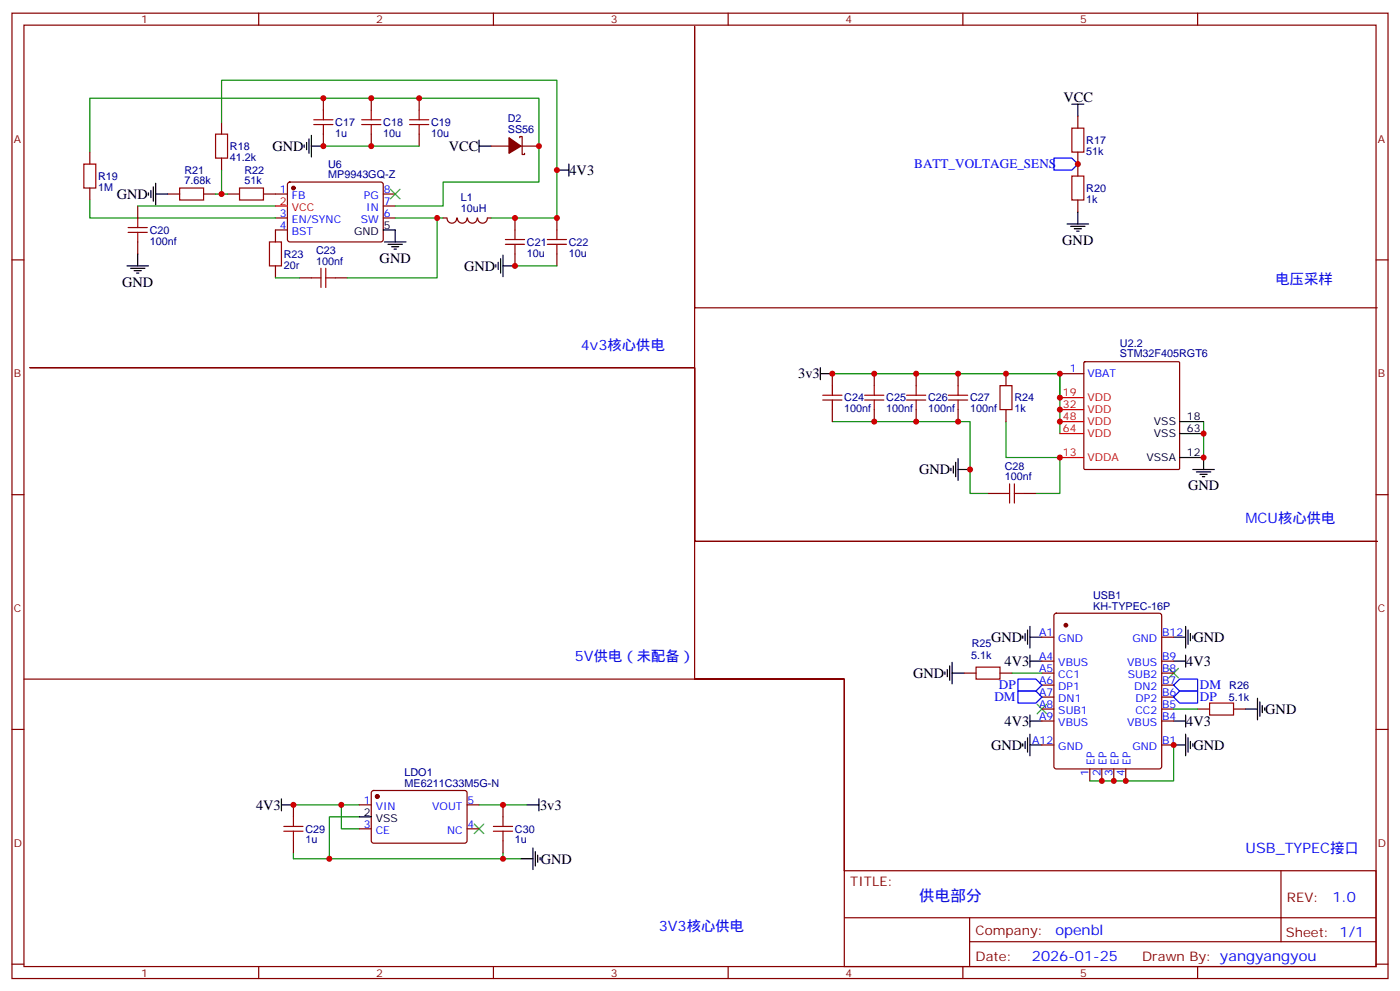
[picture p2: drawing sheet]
<svg xmlns="http://www.w3.org/2000/svg" width="412mm" height="292mm" viewBox="0 0 412 292" stroke-linecap="round" stroke-linejoin="round" font-family="sans-serif">
<g fill="none" stroke="#870000" stroke-width=".35">
<path d="M3.5 3.9h405.4v284.3h-405.4zM7.1 7.4h398.2v277.3h-398.2zM76.2 3.9v3.5M145.3 3.9v3.5M214.5 3.9v3.5M283.6 3.9v3.5M352.8 3.9v3.5M65.3 36v3.5M95.2 28.9v3.6M95.2 39.5v3.5M109.4 28.9v3.6M109.4 39.5v3.5"/>
<path d="M123.5 28.9v3.6M123.5 39.5v3.5M317.5 34.2v3.5M26.5 44.8v3.5M26.5 55.4v3.5M49.4 57.2h3.5M60 57.2h3.5M65.3 46.6v3.5M67 57.2h3.6M77.6 57.2h7.1M84.9 53.8l.5-.2 27.1 .1 .4 .6-.1 16.5-.6 .5-27.1-.1-.4-.6v-16.3zM112.9 57.2h3.5"/>
<path d="M144.6 43h5.3M153.1 40.6v-.4h.7v5.3h.7v-.3M153.5 43h5.2M317.5 44.8v7.1M317.5 58.9v3.5M3.5 76.6h3.6M40.6 60.7v3.5M40.6 71.3v3.5M81.1 64.2h3.6M81.1 78.3v3.5M84.7 67.7h-3.6v3.6M112.9 64.2h3.5"/>
<path d="M112.9 60.7h3.5M130.5 64.2h1.1M131.7 64.2a1.41 1.41 0 0 0 1.4 1.5 1.41 1.41 0 0 0 1.4-1.5M134.8 64.2a1.41 1.41 0 0 0 1.4 1.5 1.41 1.41 0 0 0 1.4-1.5M137.7 64.2a1.41 1.41 0 0 0 1.4 1.5 1.41 1.41 0 0 0 1.4-1.5M140.7 64.2a1.41 1.41 0 0 0 1.4 1.5 1.41 1.41 0 0 0 1.4-1.5M143.6 64.2h1M151.7 64.2v3.5M151.7 74.8v3.5M164 64.2v3.5M164 74.8v3.5M405.3 76.6h3.6"/>
<path d="M88.2 81.8h3.5M98.8 81.8h3.5M405.7 90.7h-201.1v-82.9v151.7h201.1h-201.1v-51.2h-195.8h195.8v91.7h44.1v56.5v-56.5h-241.6M245.2 110.1v3.5M257.5 110.1v3.5M269.9 110.1v3.5M282.2 110.1v3.5M296.3 110.1v3.5M312.2 110.1h7.1M319.3 106.7l.3-.2h27.5l.3 .2 .1 31.2-.2 .3-27.7 .1-.3-.2zM245.2 120.7v3.5M257.5 120.7v3.5"/>
<path d="M269.9 120.7v3.5M282.2 120.7v3.5M296.3 120.7v3.5M3.5 145.7h3.6M291 145.3h3.6M301.6 145.3h3.6M405.3 145.7h3.6M284 198.3h3.5M294.6 198.3h3.5M306.9 198.3h3.5M306.9 194.7h3.5M306.9 187.7h3.5"/>
<path d="M310.7 180.8l.4-.2h30.4l.5 .2 .2 .5v44.5l-.2 .5-.5 .2h-30.4l-.4-.3-.3-.4v-44.5zM342.2 198.3h3.5M342.2 194.7h3.5M342.2 187.7h3.5M3.5 214.8h3.6M306.9 219.4h3.5M306.9 212.4h3.5M306.9 208.8h3.5M306.9 205.3h3.5M306.9 201.8h3.5M342.2 219.4h3.5M342.2 212.4h3.5"/>
<path d="M342.2 208.8h3.5M342.2 205.3h3.5M342.2 201.8h3.5M352.8 208.8h3.5M363.4 208.8h3.5M405.3 214.8h3.6M86.4 237.1v3.5M105.8 237.1h3.6M109.6 233l.5-.2 27.1 .1 .4 .6-.1 14.4-.6 .5-27.1-.1-.4-.6v-14.2zM137.6 237.1h3.5M148.2 237.1v3.5M321 226.5v3.5"/>
<path d="M324.6 226.5v3.5M328.1 226.5v3.5M331.6 226.5v3.5M86.4 247.7v3.5M105.8 244.1h3.6M137.6 244.1h3.5M148.2 247.7v3.5M248.7 256.5h156.6v28.2h-156.6zM377.3 256.5v20.9M248.7 270.3h156.5M285.6 277.4h119.6M285.6 270.3v14.1"/>
<path d="M3.5 284h3.6M76.2 284.7v3.5M145.3 284.7v3.5M214.5 284.7v3.5M283.6 284.7v3.5M352.8 284.7v3.5M405.3 284h3.6"/>
</g>
<g fill="none" stroke="#008700" stroke-width=".35">
<path d="M65.3 36v-12.4h98.7v40.6h-19.4M26.5 58.9v5.3h54.6M26.5 44.8v-15.9h132.2v24.7h-28.2v7.1h-14.1M63.5 57.2h3.5M65.3 50.1v7.1M95.2 43h28.3M40.6 60.7h40.5M116.4 64.2h14.1M128.8 64.2v17.6h-26.5M151.7 78.3h12.3M81.1 81.8h7.1M245.2 110.1h67v17.6"/>
<path d="M312.2 110.1v7M245.2 124.2h40.6v21.1h5.2M296.3 124.2v10.6h15.9v10.5h-7M354.5 124.2v10.6M298.1 198.3h8.8M345.7 219.4v10.6h-24.7M345.7 208.8h7.1M86.4 237.1h19.4M100.5 237.1v7h5.3M141.1 237.1h14.1M86.4 251.2v1.7h61.8v-1.7M105.8 240.6h-8.8v12.3"/>
<path d="M148.2 252.9h5.3"/>
</g>
<g fill="none" stroke="#000" stroke-width=".35">
<path d="M91.7 39.9v6.3M315.7 30.7h3.6M317.5 30.7v3.5M43.7 56.8v.7M44.4 56.1v2.1M45.2 55v4.3M45.9 57.2h3.5M45.9 54v6.3M89.6 42.7v.7M90.3 42v2.1M91 40.9v4.3M91.7 43h3.5"/>
<path d="M141.1 43h3.5M141.1 41.3v3.5M164 50.1h3.6M167.6 48.3v3.6M37.4 78.3h6.3M38.5 79h4.2M39.5 79.7h2.1M40.6 74.8v3.5M112.9 67.7h3.5v3.6M113.2 71.3h6.4M114.3 72h4.2M115.4 72.7h2.1"/>
<path d="M116.1 73.4h.7M146 78v.7M146.8 77.3v2.1M147.5 76.2v4.2M148.2 78.3h3.5M148.2 75.1v6.4M314.3 66h6.4M315.4 66.7h4.2M316.4 67.4h2.2M317.1 68.1h.8M317.5 62.4v3.6M40.2 80.4h.7"/>
<path d="M241.7 110.1h3.5M241.7 108.3v3.5M280.1 137.9v.7M280.8 137.2v2.1M281.5 136.2v4.2M282.2 138.3h3.6M282.2 135.1v6.4M347.5 134.8h7v3.5M347.5 124.2h7M347.5 127.7h7M351.4 138.3h6.3M352.4 139h4.3"/>
<path d="M353.5 139.7h2.1M354.2 140.4h.7M278.3 197.9v.7M279 197.2v2.1M279.8 196.1v4.3M280.5 198.3h3.5M280.5 195.1v6.3M301.3 187.3v.7M302 186.6v2.1M302.7 185.6v4.2M303.4 194.7h3.5M303.4 184.5v6.4"/>
<path d="M303.4 193v3.5M303.4 187.7h3.5M345.7 194.7h3.5M345.7 187.7h3.5M349.2 184.5v6.4M349.2 193v3.5M350 185.6v4.2M350.7 186.6v2.1M351.4 187.3v.7M301.3 219.1v.7M302 218.4v2.1M302.7 217.3v4.2"/>
<path d="M303.4 210.6v3.5M303.4 216.3v6.3M303.4 212.4h3.5M303.4 219.4h3.5M345.7 212.4h3.5M345.7 219.4h3.5M349.2 210.6v3.5M349.2 216.3v6.3M350 217.3v4.2M350.7 218.4v2.1M351.4 219.1v.7M366.9 208.8h3.5"/>
<path d="M370.4 205.7v6.3M371.1 206.7v4.3M371.8 207.8v2.1M372.5 208.5v.7M82.9 237.1h3.5M82.9 235.3v3.5M155.2 237.1h3.5M158.7 235.3v3.5M105.8 240.6h3.6M153.5 252.9h3.5M157 249.8v6.3M157.7 250.8v4.3"/>
<path d="M158.4 251.9v2.1M159.1 252.6v.7"/>
</g>
<g fill="none" stroke="#a10000" stroke-width=".35">
<path d="M63.5 39.5h3.5v7.1h-3.5zM92.4 35.3h5.7M92.4 36.7h5.7M95.2 32.5v2.8M95.2 36.7v2.8M106.5 35.3h5.7M106.5 36.7h5.7M109.4 32.5v2.8M109.4 36.7v2.8M120.6 35.3h5.7M120.6 36.7h5.7M123.5 32.5v2.8"/>
<path d="M123.5 36.7v2.8M315.7 37.7h3.6v7.1h-3.6zM24.7 48.3h3.5v7.1h-3.5zM52.9 55.4h7.1v3.5h-7.1zM70.6 55.4h7v3.5h-7zM315.7 51.9h3.6v7h-3.6zM37.7 68.4h5.7M37.7 67h5.7M40.6 64.2v2.8M40.6 68.4v2.9M79.4 71.3h3.5v7h-3.5zM94.5 79v5.7"/>
<path d="M96 79v5.7M148.9 70.6h5.6M148.9 72h5.6M151.7 67.7v2.9M151.7 72v2.8M161.2 70.6h5.7M161.2 72h5.7M164 67.7v2.9M164 72v2.8M91.7 81.8h2.8M96 81.8h2.8M242.4 116.4h5.6"/>
<path d="M242.4 117.8h5.6M245.2 113.6v2.8M245.2 117.8v2.9M254.7 116.4h5.6M254.7 117.8h5.6M257.5 113.6v2.8M257.5 117.8v2.9M267.1 116.4h5.6M267.1 117.8h5.6M269.9 113.6v2.8M269.9 117.8v2.9M279.4 116.4h5.6"/>
<path d="M279.4 117.8h5.6M282.2 113.6v2.8M282.2 117.8v2.9M294.6 113.6h3.5v7.1h-3.5zM294.6 145.3h2.8M297.4 142.5v5.7M298.8 142.5v5.7M298.8 145.3h2.8M287.5 196.5h7.1v3.5h-7.1zM356.3 207.1h7.1v3.5h-7.1zM83.6 244.8h5.7M83.6 243.4h5.7"/>
<path d="M86.4 240.6v2.8M86.4 244.8v2.9M145.3 244.8h5.7M145.3 243.4h5.7M148.2 240.6v2.8M148.2 244.8v2.9"/>
</g>
<path d="M115 55.7l2.8 2.9M117.8 55.7l-2.8 2.9M344.3 196.9l2.8 2.8M347.1 196.9l-2.8 2.8M305.5 207.4l2.8 2.9M308.3 207.4l-2.8 2.9M139.7 242.7l2.8 2.8M142.5 242.7l-2.8 2.8" fill="none" stroke="#3c3" stroke-width=".35"/>
<g fill="#870000" stroke="#870000" stroke-width=".35">
<path d="M149.9 40.6l3.6 2.4-3.6 2.2z"/>
<circle cx="314" cy="184.2" r=".53"/>
<circle cx="111.1" cy="234.6" r=".53"/>
<circle cx="86.4" cy="55.4" r=".53"/>
</g>
<path d="M81.1 60.7h3.6M312.2 117.1h7.1M312.2 134.8h7.1M312.2 120.7h7.1M312.2 124.2h7.1M312.2 127.7h7.1" fill="none" stroke="#f00" stroke-width=".35"/>
<path d="M310.4 46.6h5.3l1.8 1.7-1.8 1.8h-5.3zM299.9 200h5.3l1.7 1.8-1.7 1.8h-5.3zM299.9 203.6h5.3l1.7 1.7-1.7 1.8h-5.3zM345.7 201.8l1.8-1.8h5.3v3.6h-5.3zM345.7 205.3l1.8-1.7h5.3v3.5h-5.3z" fill="none" stroke="#00f" stroke-width=".35"/>
<g fill="#c00">
<circle cx="312.2" cy="134.8" r=".88"/>
<circle cx="257.5" cy="110.1" r=".88"/>
<circle cx="269.9" cy="110.1" r=".88"/>
<circle cx="282.2" cy="110.1" r=".88"/>
<circle cx="296.3" cy="110.1" r=".88"/>
<circle cx="312.2" cy="110.1" r=".88"/>
<circle cx="354.5" cy="134.8" r=".88"/>
<circle cx="354.5" cy="127.7" r=".88"/>
<circle cx="312.2" cy="117.1" r=".88"/>
<circle cx="312.2" cy="124.2" r=".88"/>
<circle cx="312.2" cy="120.6" r=".88"/>
<circle cx="331.6" cy="230" r=".88"/>
<circle cx="328.1" cy="230" r=".88"/>
<circle cx="324.6" cy="230" r=".88"/>
<circle cx="345.7" cy="219.4" r=".88"/>
<circle cx="97" cy="252.9" r=".88"/>
<circle cx="317.5" cy="48.3" r=".88"/>
<circle cx="285.8" cy="138.3" r=".88"/>
<circle cx="282.2" cy="124.2" r=".88"/>
<circle cx="269.9" cy="124.2" r=".88"/>
<circle cx="257.5" cy="124.2" r=".88"/>
<circle cx="245.2" cy="110.1" r=".88"/>
<circle cx="164" cy="50.1" r=".88"/>
<circle cx="65.3" cy="57.1" r=".88"/>
<circle cx="123.5" cy="28.9" r=".88"/>
<circle cx="109.4" cy="28.9" r=".88"/>
<circle cx="95.3" cy="28.9" r=".88"/>
<circle cx="128.8" cy="64.2" r=".88"/>
<circle cx="109.4" cy="43" r=".88"/>
<circle cx="95.3" cy="43" r=".88"/>
<circle cx="151.7" cy="64.2" r=".88"/>
<circle cx="164" cy="64.2" r=".88"/>
<circle cx="151.7" cy="78.3" r=".88"/>
<circle cx="86.4" cy="237.1" r=".88"/>
<circle cx="100.5" cy="237.1" r=".88"/>
<circle cx="148.2" cy="237.1" r=".88"/>
<circle cx="148.2" cy="252.9" r=".88"/>
<circle cx="158.8" cy="43" r=".88"/>
</g>
<text font-size="4.6" fill="#00f" x="270.8" y="265.5">供电部分</text>
<g font-size="4.2">
<text x="313.3" y="30">VCC</text>
<text x="80.3" y="44.5">GND</text>
<text x="132.2" y="44.4">VCC</text>
<text x="167.7" y="51.5">4V3</text>
<text x="34.4" y="58.6">GND</text>
<text x="111.8" y="77.4">GND</text>
<text x="312.9" y="72.1">GND</text>
<text x="136.7" y="79.8">GND</text>
<text x="36" y="84.4">GND</text>
<text x="235.1" y="111.5">3v3</text>
<text x="270.8" y="139.7">GND</text>
<text x="350" y="144.3">GND</text>
<text x="291.9" y="189.1">GND</text>
<text x="351.5" y="189.1">GND</text>
<text x="295.9" y="196.1">4V3</text>
<text x="349.4" y="196.1">4V3</text>
<text x="269" y="199.7">GND</text>
<text x="295.9" y="213.8">4V3</text>
<text x="349.4" y="213.8">4V3</text>
<text x="372.7" y="210.2">GND</text>
<text x="291.9" y="220.8">GND</text>
<text x="351.5" y="220.8">GND</text>
<text x="75.4" y="238.5">4V3</text>
<text x="159.1" y="238.5">3v3</text>
<text x="159.3" y="254.4">GND</text>
</g>
<g font-size="4.2" fill="#00f">
<text x="375.7" y="83.6">电压采样</text>
<text x="171.1" y="103">4v3核心供电</text>
<text x="366.9" y="154.2">MCU核心供电</text>
<text x="169.3" y="194.7">5V供电（未配备）</text>
<text x="366.9" y="251.2">USB_TYPEC接口</text>
<text x="392.5" y="265.7">1.0</text>
<text x="194" y="274.1">3V3核心供电</text>
<text x="310.9" y="275.3">openbl</text>
<text x="304" y="283.1">2026-01-25</text>
</g>
<g font-size="3.9" fill="#00f">
<text x="269.3" y="49.6">BATT_VOLTAGE_SENS</text>
<text x="294.2" y="203.1">DP</text>
<text x="353.4" y="203.1">DM</text>
<text x="292.9" y="206.6">DM</text>
<text x="353.5" y="206.6">DP</text>
</g>
<g font-size="3.9" fill="#800">
<text x="250.5" y="261.1">TITLE:</text>
<text x="379.1" y="265.7">REV:</text>
<text x="287.4" y="275.3">Company:</text>
<text x="378.7" y="275.9">Sheet: 1/1</text>
<text x="287.4" y="282.9">Date:</text>
<text x="336.4" y="283">Draw</text>
<text x="346.6" y="283">n By: yangyangyou</text>
</g>
<g font-size="3.2" fill="#800">
<text x="41.6" y="6.9">1</text>
<text x="110.8" y="6.9">2</text>
<text x="179.9" y="6.9">3</text>
<text x="249.1" y="6.9">4</text>
<text x="318.2" y="6.9">5</text>
<text x="4.1" y="42">A</text>
<text x="405.9" y="42">A</text>
<text x="4.1" y="111.1">B</text>
<text x="405.9" y="111.1">B</text>
<text x="4.1" y="180.3">C</text>
<text x="405.9" y="180.3">C</text>
<text x="4.1" y="249.4">D</text>
<text x="405.9" y="249.4">D</text>
<text x="41.6" y="287.7">1</text>
<text x="110.8" y="287.7">2</text>
<text x="179.9" y="287.7">3</text>
<text x="249.1" y="287.7">4</text>
<text x="318.2" y="287.7">5</text>
</g>
<g font-size="3.2" fill="#000080">
<text x="149.6" y="36">D2</text>
<text x="98.8" y="40.3">1u</text>
<text x="98.8" y="37.1">C17</text>
<text x="112.9" y="40.3">10u</text>
<text x="112.9" y="37.1">C18</text>
<text x="127" y="40.3">10u</text>
<text x="127" y="37.1">C19</text>
<text x="149.6" y="39.2">SS56</text>
<text x="67.7" y="47.3">41.2k</text>
<text x="67.7" y="44.2">R18</text>
<text x="320" y="45.6">51k</text>
<text x="320" y="42.4">R17</text>
<text x="28.9" y="53">R19</text>
<text x="54.3" y="51.3">R21</text>
<text x="72" y="51.3">R22</text>
<text x="96.7" y="52.5">MP9943GQ-Z</text>
<text x="96.7" y="49.4">U6</text>
<text x="28.9" y="56.2">1M</text>
<text x="54.3" y="54.3">7.68k</text>
<text x="72" y="54.3">51k</text>
<text x="135.8" y="59.3">L1</text>
<text x="320" y="59.7">1k</text>
<text x="320" y="56.5">R20</text>
<text x="135.8" y="62.4">10uH</text>
<text x="44.1" y="68.9">C20</text>
<text x="44.1" y="72.1">100nf</text>
<text x="83.6" y="75.9">R23</text>
<text x="93.1" y="78">100nf</text>
<text x="93.1" y="74.8">C23</text>
<text x="155.2" y="75.6">10u</text>
<text x="155.2" y="72.4">C21</text>
<text x="167.6" y="75.6">10u</text>
<text x="167.6" y="72.4">C22</text>
<text x="83.6" y="79.1">20r</text>
<text x="329.9" y="105.3">STM32F405RGT6</text>
<text x="329.9" y="102.2">U2.2</text>
<text x="248.7" y="118.3">C24</text>
<text x="261.1" y="118.3">C25</text>
<text x="273.4" y="118.3">C26</text>
<text x="285.8" y="118.3">C27</text>
<text x="298.8" y="118.3">R24</text>
<text x="248.7" y="121.4">100nf</text>
<text x="261.1" y="121.4">100nf</text>
<text x="273.4" y="121.4">100nf</text>
<text x="285.8" y="121.4">100nf</text>
<text x="298.8" y="121.4">1k</text>
<text x="296" y="141.5">100nf</text>
<text x="296" y="138.3">C28</text>
<text x="322" y="179.6">KH-TYPEC-16P</text>
<text x="322" y="176.4">USB1</text>
<text x="286.3" y="190.6">R25</text>
<text x="286.1" y="194.1">5.1k</text>
<text x="362.1" y="202.9">R26</text>
<text x="362" y="206.4">5.1k</text>
<text x="119.2" y="231.8">ME6211C33M5G-N</text>
<text x="119.2" y="228.6">LDO1</text>
<text x="90" y="245.3">C29</text>
<text x="151.7" y="245.3">C30</text>
<text x="90" y="248.4">1u</text>
<text x="151.7" y="248.4">1u</text>
</g>
<g font-size="3.2" fill="#00f">
<text x="82.5" y="56.8">1</text>
<text x="86" y="58.6">FB</text>
<text x="107.2" y="58.6">PG</text>
<text x="113.1" y="56.8">8</text>
<text x="82.5" y="63.9">3</text>
<text x="86" y="65.6">EN/SYNC</text>
<text x="106.3" y="65.6">SW</text>
<text x="107.9" y="62.1">IN</text>
<text x="113.1" y="63.9">6</text>
<text x="113.1" y="60.3">7</text>
<text x="82.5" y="67.4">4</text>
<text x="86" y="69.1">BST</text>
<text x="315.1" y="109.7">1</text>
<text x="320.3" y="111.1">VBAT</text>
<text x="306.1" y="187.3">A1</text>
<text x="311.7" y="189.1">GND</text>
<text x="333.6" y="189.1">GND</text>
<text x="342.4" y="187.3">B12</text>
<text x="306.1" y="197.9">A5</text>
<text x="306.1" y="194.4">A4</text>
<text x="311.7" y="196.1">VBUS</text>
<text x="332.1" y="196.1">VBUS</text>
<text x="342.4" y="194.4">B9</text>
<text x="342.4" y="197.9">B8</text>
<text x="306.1" y="201.4">A6</text>
<text x="311.7" y="203.2">DP1</text>
<text x="311.7" y="199.7">CC1</text>
<text x="332.2" y="199.7">SUB2</text>
<text x="334.1" y="203.2">DN2</text>
<text x="342.4" y="201.4">B7</text>
<text x="306.1" y="208.5">A8</text>
<text x="306.1" y="205">A7</text>
<text x="311.7" y="206.7">DN1</text>
<text x="334.5" y="206.7">DP2</text>
<text x="342.4" y="205">B6</text>
<text x="342.4" y="208.5">B5</text>
<text x="306.1" y="212">A9</text>
<text x="311.7" y="213.8">VBUS</text>
<text x="311.7" y="210.3">SUB1</text>
<text x="332.1" y="213.8">VBUS</text>
<text x="334.4" y="210.3">CC2</text>
<text x="342.4" y="212">B4</text>
<text x="304.1" y="219.1">A12</text>
<text x="311.7" y="220.8">GND</text>
<text x="333.6" y="220.8">GND</text>
<text x="342.4" y="219.1">B1</text>
<text x="322.4" y="225.2" transform="rotate(-90 322.4 225.2)">EP</text>
<text x="326" y="225.2" transform="rotate(-90 326 225.2)">EP</text>
<text x="329.5" y="225.2" transform="rotate(-90 329.5 225.2)">EP</text>
<text x="333" y="225.2" transform="rotate(-90 333 225.2)">EP</text>
<text x="320.7" y="228.7" transform="rotate(-90 320.7 228.7)">1</text>
<text x="324.2" y="228.7" transform="rotate(-90 324.2 228.7)">2</text>
<text x="327.7" y="228.7" transform="rotate(-90 327.7 228.7)">3</text>
<text x="331.3" y="228.7" transform="rotate(-90 331.3 228.7)">4</text>
<text x="107.2" y="236.7">1</text>
<text x="110.7" y="238.5">VIN</text>
<text x="127.3" y="238.5">VOUT</text>
<text x="137.8" y="236.7">5</text>
<text x="107.2" y="243.8">3</text>
<text x="110.7" y="245.5">CE</text>
<text x="131.7" y="245.5">NC</text>
<text x="137.8" y="243.8">4</text>
</g>
<g font-size="3.2" fill="#f00">
<text x="82.5" y="60.3">2</text>
<text x="86" y="62.1">VCC</text>
<text x="313.1" y="116.8">19</text>
<text x="320.3" y="118.2">VDD</text>
<text x="313.1" y="120.3">32</text>
<text x="313.1" y="123.8">48</text>
<text x="320.3" y="121.7">VDD</text>
<text x="320.3" y="125.2">VDD</text>
<text x="313.1" y="127.4">64</text>
<text x="320.3" y="128.8">VDD</text>
<text x="313.1" y="134.4">13</text>
<text x="320.3" y="135.8">VDDA</text>
</g>
<g font-size="3.2">
<text x="104.3" y="69.1">GND</text>
<text x="113.1" y="67.4">5</text>
<text x="339.9" y="125.2">VSS</text>
<text x="349.6" y="123.8">18</text>
<text x="339.9" y="128.8">VSS</text>
<text x="349.6" y="127.4">63</text>
<text x="337.8" y="135.8">VSSA</text>
<text x="349.6" y="134.4">12</text>
<text x="107.2" y="240.2">2</text>
<text x="110.7" y="242">VSS</text>
</g>
</svg>
